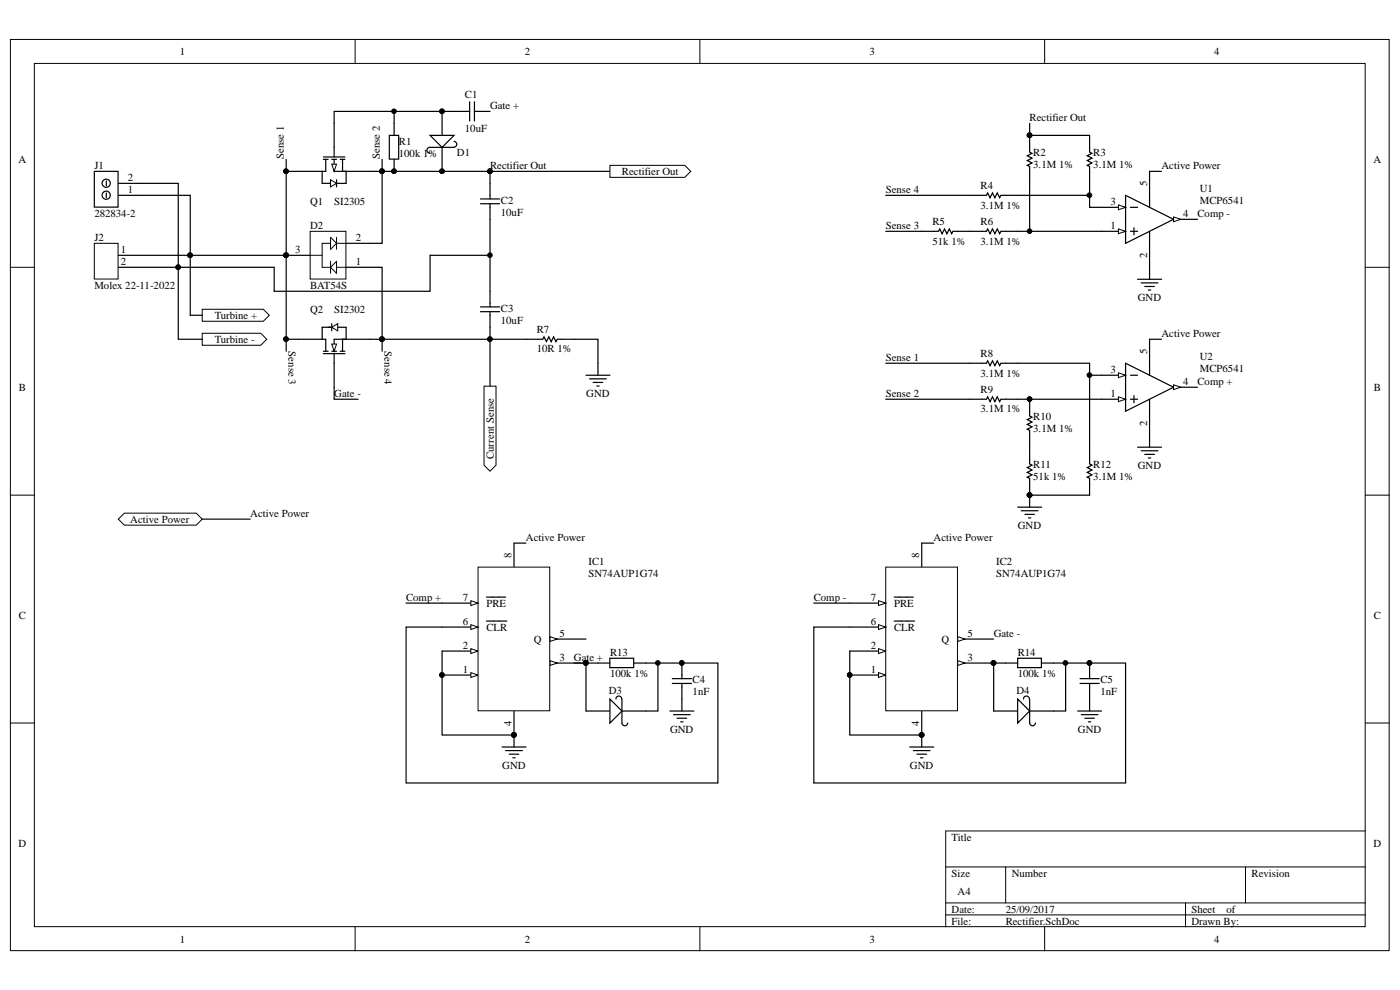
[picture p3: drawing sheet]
<svg xmlns="http://www.w3.org/2000/svg" width="297mm" height="210mm" viewBox="0 0 297 210" stroke-linecap="round" stroke-linejoin="round" font-family="sans-serif">
<g fill="#fff" stroke="#000" stroke-width=".21">
<path d="M2.2 8.4h292.5v193.3h-292.5z"/>
<path d="M7.3 13.5h282.3v183.1h-282.3z"/>
</g>
<g fill="none" stroke="#000" stroke-width=".21">
<path d="M75.3 8.4v5.1M148.5 8.4v5.1M221.6 8.4v5.1M2.2 56.7h5.1M289.7 56.7h5.1M2.2 105h5.1M289.7 105h5.1M2.2 153.4h5.1M289.7 153.4h5.1M289.7 176.3h-89.1v20.3M75.3 196.6v5.1M148.5 196.6v5.1"/>
<path d="M200.6 183.9h89.1M200.6 191.5h89.1M200.6 194.1h89.1M213.4 183.9v7.6M221.6 196.6v5.1M251.5 191.5v5.1M264.2 183.9v7.6"/>
</g>
<path d="M65.8 49.1h7.6v10.1h-7.6z" fill="#fff" stroke="#000" stroke-width=".21"/>
<path d="M65.8 54.2h2.5M70.1 50.3l1.3 1.3-1.3 1.3zM70.1 55.4v2.6M70.1 51.6h-1.8v5.1h1.8M71.4 55.4v2.6l-1.3-1.3zM71.4 50.3v2.6M71.4 56.7h2M71.4 51.6h2" fill="none" stroke="#000" stroke-width=".21"/>
<g fill="none" stroke="#000" stroke-width=".25">
<path d="M60.7 33.8v2.6M63.3 36.4h-2.6v35.6h2.6M78.5 36.4h2.6v15.2h-7.7M81.1 33.8v2.6h22.9v5.8M104 36.4h25.4M60.7 54.2h5.1M73.4 56.7h7.7v15.3h-2.6M101.9 42.2h4.1M101.9 43.2h4.1M104 43.2v21.9M60.7 72v2.5M81.1 74.5v-2.5h34.1l.2-.5 .5 1 .5-1 .5 1 .5-1 .6 1 .2-.5h8.7v7.6"/>
<path d="M101.9 65.1h4.1M101.9 66.1h4.1M104 66.1v5.9M124.3 79.6h5.1M70.9 82.1v2.6h5.1M125.1 80.4h3.5M125.8 81.1h2.1M126.6 81.9h.5"/>
</g>
<g fill="#000" stroke="#000" stroke-width=".21">
<circle cx="60.7" cy="36.3" r=".5"/>
<circle cx="81" cy="36.3" r=".5"/>
<circle cx="103.9" cy="36.3" r=".49"/>
<circle cx="60.7" cy="54.1" r=".5"/>
<circle cx="60.7" cy="71.9" r=".5"/>
<circle cx="81" cy="71.9" r=".5"/>
<circle cx="103.9" cy="71.9" r=".49"/>
</g>
<path d="M129.4 35.1h15.9l1.2 1.3-1.2 1.2h-15.9z" fill-rule="evenodd" fill="#fff" stroke="#000" stroke-width=".21"/>
<path d="M68.6 33.3h4.6M68.6 33.8h1M69.1 33.8v2.6M70.4 33.8h1M70.9 31.3v2M70.9 33.8v2.6h2.5M71.4 38.1v1.6M71.4 38.9h2M72.2 33.8h1M72.7 33.8v2.6" fill="none" stroke="#000" stroke-width=".25"/>
<path d="M70.4 34.8h1l-.5 1.6z" fill="#fff" stroke="#000" stroke-width=".21"/>
<path d="M68.3 36.4h.8M68.3 38.9h1.8M72.7 36.4h.7v2.5" fill="none" stroke="#000" stroke-width=".25"/>
<path d="M70.1 38.1l1.3 .8-1.3 .8z" fill="#fff" stroke="#000" stroke-width=".21"/>
<g fill="none" stroke="#000" stroke-width=".25">
<path d="M63.3 36.4h5v2.5M70.9 26.2v5.1M73.4 36.4h5.1M63.3 72h5M68.6 75h4.6M68.6 74.5h1M69.1 72v2.5M70.4 74.5h1M70.9 77.1v5M71.4 69.4h2M72.2 74.5h1M72.7 72v2.5"/>
<path d="M73.4 72h-2.5v2.5"/>
</g>
<path d="M70.4 73h1l-.5 1.5z" fill="#fff" stroke="#000" stroke-width=".21"/>
<path d="M70.1 69.4h-1.8v2.6h.8M70.4 68.7v1.5M70.9 75v2.1M72.7 72h5.8M73.4 69.4v2.6" fill="none" stroke="#000" stroke-width=".25"/>
<path d="M70.4 69.4l1.3-.7v1.5z" fill="#fff" stroke="#000" stroke-width=".21"/>
<path d="M243.9 36.4v5M233.7 49.1h5.1M69.6 69.4h.8" fill="none" stroke="#000" stroke-width=".25"/>
<path d="M237.3 48.6l1.5 .5-1.5 .5z" fill="#fff" stroke="#000" stroke-width=".21"/>
<path d="M233.7 44h5.1" fill="none" stroke="#000" stroke-width=".25"/>
<path d="M237.3 43.5l1.5 .5-1.5 .5z" fill="#fff" stroke="#000" stroke-width=".21"/>
<path d="M243.9 51.6v5.1M249 46.5h5.1" fill="none" stroke="#000" stroke-width=".25"/>
<path d="M249 46l1.5 .5-1.5 .5z" fill="#fff" stroke="#000" stroke-width=".21"/>
<g fill="none" stroke="#000" stroke-width=".25">
<path d="M218.4 28.7v3.6l.5 .2-1 .5 1 .6-1 .5 1 .5-1 .5 .5 .2v13.8M218.4 26.2v2.5h12.8v3.6l.5 .2-1 .5 1 .6-1 .5 1 .5-1 .5 .5 .2v8.7h2.5M187.9 49.1h11.2l.3-.5 .5 1 .5-1 .5 1 .5-1 .5 1 .3-.5h7.1l.2-.5 .5 1 .6-1 .5 1 .5-1 .5 1 .2-.5h21.4M187.9 41.4h21.4l.2-.5 .5 1 .6-1 .5 1 .5-1 .5 1 .2-.5h18.9M238.8 41.4l10.2 5.1-10.2 5.1zM239.8 44h1.5M239.8 49.1h1.5M240.6 48.3v1.5M241.3 59.2h5.1M243.9 41.4v2.6M243.9 49.1v2.5M243.9 56.7v2.5"/>
<path d="M242.1 60h3.6M242.9 60.8h2M243.6 61.5h.5M243.9 72v5.1M233.7 84.7h5.1"/>
</g>
<g fill="#000" stroke="#000" stroke-width=".21">
<circle cx="103.9" cy="36.3" r=".49"/>
<circle cx="218.4" cy="28.7" r=".49"/>
<circle cx="218.4" cy="49" r=".49"/>
<circle cx="231.1" cy="41.4" r=".5"/>
</g>
<path d="M237.3 84.2l1.5 .5-1.5 .5z" fill="#fff" stroke="#000" stroke-width=".21"/>
<path d="M233.7 79.6h5.1" fill="none" stroke="#000" stroke-width=".25"/>
<path d="M237.3 79.1l1.5 .5-1.5 .5z" fill="#fff" stroke="#000" stroke-width=".21"/>
<path d="M243.9 87.2v5.1M249 82.1h5.1" fill="none" stroke="#000" stroke-width=".25"/>
<path d="M249 81.6l1.5 .5-1.5 .6z" fill="#fff" stroke="#000" stroke-width=".21"/>
<g fill="none" stroke="#000" stroke-width=".25">
<path d="M187.9 77.1h21.4l.2-.6 .5 1.1 .6-1.1 .5 1.1 .5-1.1 .5 1.1 .2-.5h18.9v21.3l.5 .3-1 .5 1 .5-1 .5 1 .5-1 .5 .5 .3v3.5h-12.8M231.2 79.6h2.5M238.8 77.1l10.2 5-10.2 5.1zM239.8 79.6h1.5M243.9 77.1v2.5M187.9 84.7h21.4l.2-.5 .5 1 .6-1 .5 1 .5-1 .5 1 .2-.5h21.4M218.4 84.7v3.6l.5 .2-1 .5 1 .5-1 .5 1 .5-1 .5 .5 .3v7.1l.5 .3-1 .5 1 .5-1 .5 1 .5-1 .5 .5 .3v6.1M239.8 84.7h1.5M240.6 83.9v1.6M241.3 94.9h5.1M242.1 95.6h3.6M242.9 96.4h2"/>
<path d="M243.6 97.2h.5M243.9 84.7v2.5M243.9 92.3v2.6M215.9 107.6h5.1M216.7 108.3h3.5M217.4 109.1h2.1M218.2 109.9h.5M93.8 138.1h7.6"/>
</g>
<g fill="#000" stroke="#000" stroke-width=".21">
<circle cx="231.1" cy="79.6" r=".5"/>
<circle cx="218.4" cy="84.7" r=".49"/>
<circle cx="218.4" cy="105" r=".49"/>
</g>
<path d="M99.9 137.6l1.5 .5-1.5 .5z" fill="#fff" stroke="#000" stroke-width=".21"/>
<path d="M93.8 143.2h7.6" fill="none" stroke="#000" stroke-width=".25"/>
<path d="M99.9 142.7l1.5 .5-1.5 .5z" fill="#fff" stroke="#000" stroke-width=".21"/>
<g fill="#000" stroke="#000" stroke-width=".21">
<circle cx="93.8" cy="143.2" r=".49"/>
<circle cx="109" cy="155.9" r=".49"/>
</g>
<path d="M109 150.8v5.1M116.7 140.7h7.6" fill="none" stroke="#000" stroke-width=".25"/>
<path d="M116.7 140.2l1.5 .5-1.5 .5z" fill="#fff" stroke="#000" stroke-width=".21"/>
<path d="M109 115.2v5.1M113.3 139.4h1.6" fill="none" stroke="#000" stroke-width=".25"/>
<circle cx="124.3" cy="140.6" r=".49" fill="#000" stroke="#000" stroke-width=".21"/>
<path d="M101.4 120.3h15.2v30.5h-15.2z" fill="#fff" stroke="#000" stroke-width=".21"/>
<path d="M116.7 135.6h7.6" fill="none" stroke="#000" stroke-width=".25"/>
<path d="M116.7 135.1l1.5 .5-1.5 .5z" fill="#fff" stroke="#000" stroke-width=".21"/>
<path d="M93.8 127.9h7.6" fill="none" stroke="#000" stroke-width=".25"/>
<path d="M99.9 127.4l1.5 .5-1.5 .5z" fill="#fff" stroke="#000" stroke-width=".21"/>
<path d="M93.8 133h7.6M103.2 126.7h4.1" fill="none" stroke="#000" stroke-width=".25"/>
<path d="M99.9 132.5l1.5 .5-1.5 .5z" fill="#fff" stroke="#000" stroke-width=".21"/>
<g fill="none" stroke="#000" stroke-width=".25">
<path d="M86.2 127.9h7.6M93.8 138.1v17.8h15.2v2.6M103.2 131.8h4.3M129.4 139.6h5v2h-5zM106.5 158.5h5.1M107.3 159.2h3.5M108 160h2.1M124.3 150.8h5.1M126.9 140.7h2.5M131.9 150.8h5.1M134.5 140.7h2.5M142.1 150.8h5.1"/>
<path d="M142.6 144h4.1M142.6 145h4.1M142.9 151.6h3.5M143.6 152.4h2.1M144.4 153.1h.5M144.7 140.7v3.3M144.7 145v5.8M108.8 160.8h.5"/>
</g>
<g fill="#000" stroke="#000" stroke-width=".21">
<circle cx="93.8" cy="143.2" r=".49"/>
<circle cx="109" cy="155.9" r=".49"/>
<circle cx="124.3" cy="140.6" r=".49"/>
<circle cx="144.6" cy="140.6" r=".49"/>
</g>
<path d="M129.4 148.3l2.5 2.5-2.5 2.6z" fill="#fff" stroke="#000" stroke-width=".25"/>
<path d="M93.8 133h-7.6v33.1h66.1v-25.4h-15.3M180.3 138.1h7.6M131.9 148.3a.61 .61 0 0 0-.6-.6 .61 .61 0 0 0-.6 .6M131.9 148.3v5.1a.61 .61 0 0 0 .7 .6 .61 .61 0 0 0 .6-.6M139.6 140.7v10.1h-2.6" fill="none" stroke="#000" stroke-width=".25"/>
<circle cx="139.5" cy="140.6" r=".49" fill="#000" stroke="#000" stroke-width=".21"/>
<path d="M186.4 137.6l1.5 .5-1.5 .5z" fill="#fff" stroke="#000" stroke-width=".21"/>
<path d="M180.3 143.2h7.6" fill="none" stroke="#000" stroke-width=".25"/>
<path d="M186.4 142.7l1.5 .5-1.5 .5z" fill="#fff" stroke="#000" stroke-width=".21"/>
<g fill="#000" stroke="#000" stroke-width=".21">
<circle cx="180.3" cy="143.2" r=".49"/>
<circle cx="195.5" cy="155.9" r=".49"/>
</g>
<path d="M195.5 150.8v5.1M203.2 140.7h7.6" fill="none" stroke="#000" stroke-width=".25"/>
<path d="M203.2 140.2l1.5 .5-1.5 .5z" fill="#fff" stroke="#000" stroke-width=".21"/>
<path d="M195.5 115.2v5.1M199.8 139.4h1.6" fill="none" stroke="#000" stroke-width=".25"/>
<circle cx="210.8" cy="140.6" r=".5" fill="#000" stroke="#000" stroke-width=".21"/>
<path d="M187.9 120.3h15.2v30.5h-15.2z" fill="#fff" stroke="#000" stroke-width=".21"/>
<path d="M203.2 135.6h7.6" fill="none" stroke="#000" stroke-width=".25"/>
<path d="M203.2 135.1l1.5 .5-1.5 .5z" fill="#fff" stroke="#000" stroke-width=".21"/>
<path d="M180.3 127.9h7.6" fill="none" stroke="#000" stroke-width=".25"/>
<path d="M186.4 127.4l1.5 .5-1.5 .5z" fill="#fff" stroke="#000" stroke-width=".21"/>
<path d="M180.3 133h7.6M189.7 126.7h4.1" fill="none" stroke="#000" stroke-width=".25"/>
<path d="M186.4 132.5l1.5 .5-1.5 .5z" fill="#fff" stroke="#000" stroke-width=".21"/>
<g fill="none" stroke="#000" stroke-width=".25">
<path d="M172.6 127.9h7.7M180.3 138.1v17.8h15.2v2.6M189.7 131.8h4.3M215.9 139.6h5v2h-5zM193 158.5h5.1M193.8 159.2h3.5M194.5 160h2.1M210.8 150.8h5.1M213.4 140.7h2.5M218.4 150.8h5.1M221 140.7h2.5M228.6 150.8h5.1"/>
<path d="M229.1 144h4.1M229.1 145h4.1M229.4 151.6h3.5M230.1 152.4h2.1M230.9 153.1h.5M231.2 140.7v3.3M231.2 145v5.8M195.3 160.8h.5"/>
</g>
<g fill="#000" stroke="#000" stroke-width=".21">
<circle cx="180.3" cy="143.2" r=".49"/>
<circle cx="195.5" cy="155.9" r=".49"/>
<circle cx="210.8" cy="140.6" r=".5"/>
<circle cx="231.1" cy="140.6" r=".5"/>
</g>
<path d="M215.9 148.3l2.5 2.5-2.5 2.6z" fill="#fff" stroke="#000" stroke-width=".25"/>
<path d="M180.3 133h-7.7v33.1h66.2v-25.4h-15.3M213.4 140.7h-2.6v10.1M218.4 148.3a.62 .62 0 0 0-.6-.6 .62 .62 0 0 0-.7 .6M218.4 148.3v5.1a.61 .61 0 0 0 .7 .6 .61 .61 0 0 0 .6-.6M226.1 140.7v10.1h-2.6" fill="none" stroke="#000" stroke-width=".25"/>
<g fill="#000" stroke="#000" stroke-width=".21">
<circle cx="210.8" cy="140.6" r=".5"/>
<circle cx="226" cy="140.6" r=".5"/>
</g>
<g fill="#fff" stroke="#000" stroke-width=".21">
<path d="M102.7 81.9h2.5v16.8l-1.2 1.3-1.3-1.3z" fill-rule="evenodd"/>
<path d="M26.4 108.9h15.2l1.3 1.2-1.3 1.3h-15.2l-1.3-1.3z" fill-rule="evenodd"/>
</g>
<path d="M243.9 36.4h2.5M243.9 72h2.5M109 115.2h2.6M195.5 115.2h2.6" fill="none" stroke="#000" stroke-width=".25"/>
<g fill="#fff" stroke="#000" stroke-width=".21">
<path d="M42.9 65.6h13l1.2 1.3-1.2 1.3h-13z" fill-rule="evenodd"/>
<path d="M42.9 70.7h12.4l1.3 1.3-1.3 1.2h-12.4z" fill-rule="evenodd"/>
</g>
<path d="M82.6 28.7h2v5.1h-2zM83.6 23.6v5.1M83.6 33.8v2.6M93.8 23.6v5.1M93.8 31.3v5.1M99.6 23.6h-28.7v2.6M99.6 21.6v4.1M100.7 23.6h3.3M100.7 21.6v4.1M37.8 56.7v15.3h5.1M40.4 54.2v12.7h2.5" fill="none" stroke="#000" stroke-width=".25"/>
<g fill="#000" stroke="#000" stroke-width=".21">
<circle cx="83.6" cy="36.3" r=".49"/>
<circle cx="83.6" cy="23.6" r=".49"/>
<circle cx="93.8" cy="36.3" r=".49"/>
<circle cx="93.8" cy="23.6" r=".49"/>
<circle cx="37.8" cy="56.7" r=".49"/>
<circle cx="40.3" cy="54.1" r=".5"/>
</g>
<path d="M91.2 28.7h5.1l-2.5 2.6z" fill="#fff" stroke="#000" stroke-width=".25"/>
<path d="M30.2 38.9h7.6v17.8M96.3 30a.61 .61 0 0 1 .6 .6 .61 .61 0 0 1-.6 .6M96.3 31.3h-5.1a.61 .61 0 0 0-.6 .6 .61 .61 0 0 0 .6 .6M30.2 41.4h10.2v12.8M104 72v9.9M42.9 110.1h10.2M121.8 140.7h5.1M124.3 140.7v10.1" fill="none" stroke="#000" stroke-width=".25"/>
<g fill="#000" stroke="#000" stroke-width=".21">
<circle cx="93.8" cy="36.3" r=".49"/>
<circle cx="93.8" cy="23.6" r=".49"/>
<circle cx="37.8" cy="56.7" r=".49"/>
<circle cx="40.3" cy="54.1" r=".5"/>
<circle cx="103.9" cy="71.9" r=".49"/>
<circle cx="124.3" cy="140.6" r=".49"/>
</g>
<path d="M20 51.6h5v7.6h-5z" fill="#fff" stroke="#000" stroke-width=".21"/>
<g fill="none" stroke="#000" stroke-width=".25">
<path d="M20 36.4h5v7.5h-5zM22.6 38.4v1M25.1 38.9h5.1M22.6 40.9v1M25.1 54.2h35.6M25.1 41.4h5.1M104 54.2h-12.8v7.6h-33v-5.1h-33.1"/>
<circle cx="22.5" cy="38.9" r=".87"/>
<circle cx="22.5" cy="41.4" r=".87"/>
</g>
<g fill="#000" stroke="#000" stroke-width=".21">
<circle cx="60.7" cy="54.1" r=".5"/>
<circle cx="103.9" cy="54.1" r=".49"/>
</g>
<g font-size="2.3">
<text x="38.2" y="11.7">1</text>
<text x="111.3" y="11.7">2</text>
<text x="184.5" y="11.7">3</text>
<text x="257.6" y="11.7">4</text>
<text x="98.6" y="20.8">C1</text>
<text x="104" y="23.1">Gate +</text>
<text x="98.6" y="28">10uF</text>
<text x="218.4" y="25.7">Rectifier Out</text>
<text x="3.9" y="34.6">A</text>
<text x="20" y="35.9">J1</text>
<text x="60.2" y="33.8" transform="rotate(-90 60.2 33.8)">Sense 1</text>
<text x="80.6" y="33.8" transform="rotate(-90 80.6 33.8)">Sense 2</text>
<text x="84.6" y="30.8">R1</text>
<text x="84.6" y="33.3">100k 1%</text>
<text x="96.9" y="33.1">D1</text>
<text x="104" y="35.9">Rectifier Out</text>
<text x="219.2" y="33.1">R2</text>
<text x="219.2" y="35.6">3.1M 1%</text>
<text x="231.9" y="33.1">R3</text>
<text x="231.9" y="35.6">3.1M 1%</text>
<text x="246.4" y="35.9">Active Power</text>
<text x="291.4" y="34.6">A</text>
<text x="27.1" y="40.9">1</text>
<text x="27.1" y="38.4">2</text>
<text x="132" y="37.1">Rectifier Out</text>
<text x="187.9" y="40.9">Sense 4</text>
<text x="208" y="40.2">R4</text>
<text x="243.4" y="39.4" transform="rotate(-90 243.4 39.4)">5</text>
<text x="254.6" y="40.7">U1</text>
<text x="20" y="46">282834-2</text>
<text x="65.8" y="43.5">Q1</text>
<text x="70.9" y="43.5">SI2305</text>
<text x="106.3" y="43.2">C2</text>
<text x="106.3" y="45.8">10uF</text>
<text x="197.8" y="47.8">R5</text>
<text x="208" y="44.2">3.1M 1%</text>
<text x="208" y="47.8">R6</text>
<text x="235.6" y="43.5">3</text>
<text x="251" y="46">4</text>
<text x="254" y="46">Comp -</text>
<text x="254.6" y="43.2">MCP6541</text>
<text x="20" y="51.1">J2</text>
<text x="25.6" y="53.7">1</text>
<text x="62.6" y="53.7">3</text>
<text x="65.8" y="48.6">D2</text>
<text x="75.5" y="51.1">2</text>
<text x="187.9" y="48.6">Sense 3</text>
<text x="197.8" y="51.9">51k 1%</text>
<text x="208" y="51.9">3.1M 1%</text>
<text x="235.6" y="48.6">1</text>
<text x="25.6" y="56.2">2</text>
<text x="75.5" y="56.2">1</text>
<text x="243.4" y="54.8" transform="rotate(-90 243.4 54.8)">2</text>
<text x="20" y="61.3">Molex 22-11-2022</text>
<text x="65.8" y="61.3">BAT54S</text>
<text x="241.4" y="63.8">GND</text>
<text x="45.6" y="67.6">Turbine +</text>
<text x="65.8" y="66.4">Q2</text>
<text x="70.9" y="66.4">SI2302</text>
<text x="106.3" y="66.1">C3</text>
<text x="106.3" y="68.7">10uF</text>
<text x="113.9" y="70.7">R7</text>
<text x="246.4" y="71.5">Active Power</text>
<text x="45.6" y="72.7">Turbine -</text>
<text x="61.2" y="74.5" transform="rotate(90 61.2 74.5)">Sense 3</text>
<text x="81.6" y="74.5" transform="rotate(90 81.6 74.5)">Sense 4</text>
<text x="113.9" y="74.8">10R 1%</text>
<text x="187.9" y="76.6">Sense 1</text>
<text x="208" y="75.8">R8</text>
<text x="243.4" y="75" transform="rotate(-90 243.4 75)">5</text>
<text x="254.6" y="76.3">U2</text>
<text x="4" y="82.9">B</text>
<text x="208" y="79.9">3.1M 1%</text>
<text x="208" y="83.4">R9</text>
<text x="235.6" y="79.1">3</text>
<text x="251" y="81.7">4</text>
<text x="254" y="81.7">Comp +</text>
<text x="254.6" y="78.9">MCP6541</text>
<text x="291.5" y="82.9">B</text>
<text x="70.9" y="84.2">Gate -</text>
<text x="124.4" y="84.2">GND</text>
<text x="187.9" y="84.2">Sense 2</text>
<text x="208" y="87.5">3.1M 1%</text>
<text x="219.2" y="89">R10</text>
<text x="235.6" y="84.2">1</text>
<text x="219.2" y="91.6">3.1M 1%</text>
<text x="243.4" y="90.4" transform="rotate(-90 243.4 90.4)">2</text>
<text x="104.7" y="97.4" transform="rotate(-90 104.7 97.4)">Current Sense</text>
<text x="219.2" y="99.2">R11</text>
<text x="219.2" y="101.7">51k 1%</text>
<text x="231.9" y="99.2">R12</text>
<text x="231.9" y="101.7">3.1M 1%</text>
<text x="241.4" y="99.4">GND</text>
<text x="27.6" y="110.9">Active Power</text>
<text x="53.1" y="109.6">Active Power</text>
<text x="215.9" y="112.2">GND</text>
<text x="108.5" y="118.3" transform="rotate(-90 108.5 118.3)">8</text>
<text x="111.6" y="114.7">Active Power</text>
<text x="124.8" y="119.8">IC1</text>
<text x="195" y="118.3" transform="rotate(-90 195 118.3)">8</text>
<text x="198.1" y="114.7">Active Power</text>
<text x="211.3" y="119.8">IC2</text>
<text x="124.8" y="122.3">SN74AUP1G74</text>
<text x="211.3" y="122.3">SN74AUP1G74</text>
<text x="4" y="131.3">C</text>
<text x="86.1" y="127.4">Comp +</text>
<text x="98.2" y="127.4">7</text>
<text x="103.2" y="128.7">PRE</text>
<text x="172.6" y="127.4">Comp -</text>
<text x="184.7" y="127.4">7</text>
<text x="189.7" y="128.7">PRE</text>
<text x="291.5" y="131.3">C</text>
<text x="98.2" y="137.6">2</text>
<text x="98.2" y="132.5">6</text>
<text x="103.2" y="133.8">CLR</text>
<text x="113.2" y="136.4">Q</text>
<text x="118.7" y="135.1">5</text>
<text x="184.7" y="137.6">2</text>
<text x="184.7" y="132.5">6</text>
<text x="189.7" y="133.8">CLR</text>
<text x="199.7" y="136.4">Q</text>
<text x="205.2" y="135.1">5</text>
<text x="210.8" y="135.1">Gate -</text>
<text x="98.2" y="142.7">1</text>
<text x="118.7" y="140.2">3</text>
<text x="121.8" y="140.2">Gate +</text>
<text x="129.4" y="139.1">R13</text>
<text x="129.4" y="143.7">100k 1%</text>
<text x="184.7" y="142.7">1</text>
<text x="205.2" y="140.2">3</text>
<text x="215.9" y="139.1">R14</text>
<text x="215.9" y="143.7">100k 1%</text>
<text x="129.2" y="147.2">D3</text>
<text x="146.9" y="145">C4</text>
<text x="146.9" y="147.5">1nF</text>
<text x="215.6" y="147.2">D4</text>
<text x="233.5" y="145">C5</text>
<text x="233.5" y="147.5">1nF</text>
<text x="108.5" y="154" transform="rotate(-90 108.5 154)">4</text>
<text x="142.2" y="155.4">GND</text>
<text x="195" y="154" transform="rotate(-90 195 154)">4</text>
<text x="228.7" y="155.4">GND</text>
<text x="106.6" y="163.1">GND</text>
<text x="193" y="163.1">GND</text>
<text x="3.9" y="179.6">D</text>
<text x="201.9" y="178.3">Title</text>
<text x="291.4" y="179.6">D</text>
<text x="201.9" y="186">Size</text>
<text x="214.6" y="186">Number</text>
<text x="265.5" y="186">Revision</text>
<text x="203.2" y="189.8">A4</text>
<text x="201.9" y="193.6">Date:</text>
<text x="201.9" y="196.1">File:</text>
<text x="213.4" y="193.6">25/09/2017</text>
<text x="213.4" y="196.1">Rectifier.SchDoc</text>
<text x="252.8" y="193.6">Sheet</text>
<text x="252.8" y="196.1">Drawn By:</text>
<text x="260.2" y="193.6">of</text>
<text x="38.2" y="199.9">1</text>
<text x="111.3" y="199.9">2</text>
<text x="184.5" y="199.9">3</text>
<text x="257.6" y="199.9">4</text>
</g>
</svg>
